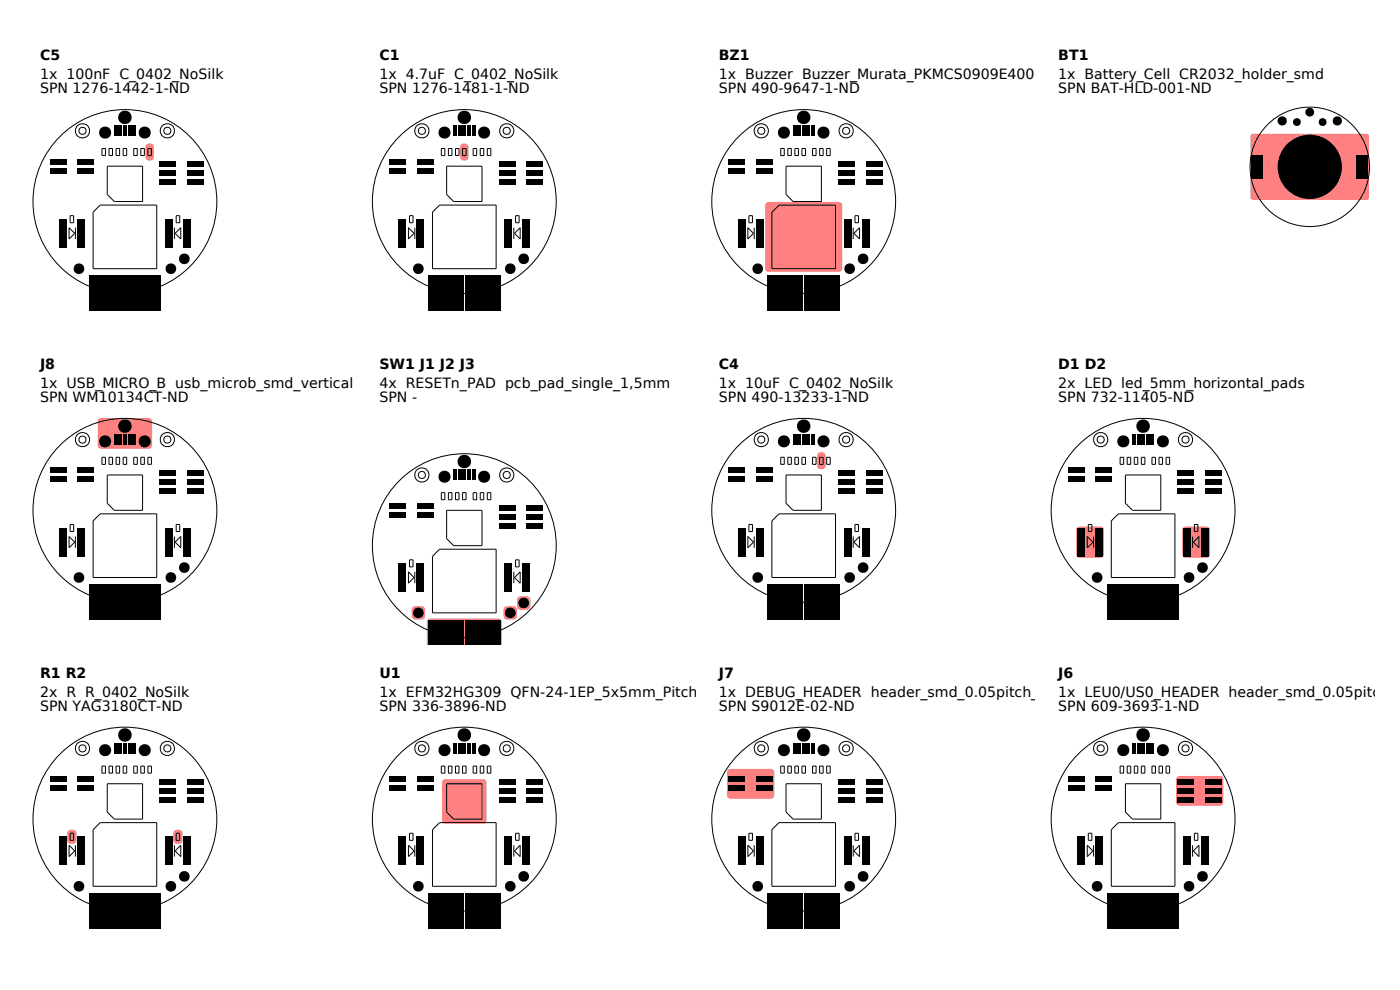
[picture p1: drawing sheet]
<svg xmlns="http://www.w3.org/2000/svg" width="297mm" height="210mm" viewBox="0 0 297 210" stroke-linecap="round" stroke-linejoin="round" font-family="sans-serif">
<path d="M31.1 30.7l.5-.2a.83 .83 0 0 1 1.1 .7v2.1a.91 .91 0 0 1-.9 .8 .91 .91 0 0 1-.9-.8v-2.1z" fill="#ff8080"/>
<g fill="none" stroke="#000" stroke-width=".21">
<path d="M21.6 31.5h.8v1.5h-.8zM22.8 35.3h7.5v7.5h-6l-1.5-1.5zM23.1 31.5h.8v1.5h-.8zM24.6 31.5h.8v1.5h-.8zM26.1 31.5h.8v1.5h-.8zM28.4 31.5h.7v1.5h-.7zM29.9 31.5h.7v1.5h-.7zM31.4 31.5h.7v1.5h-.7zM14.7 48.3l1.2 1.2-1.2 1.2zM14.9 45.8h.7v1.5h-.7zM16 48.3v2.4M21.3 43.5h12v13.5h-13.5v-12z"/>
<path d="M37 48.3v2.4M37.2 49.5l1.2-1.2v2.4zM37.4 45.8h.7v1.5h-.7z"/>
<circle cx="17.5" cy="27.7" r="1.51"/>
<circle cx="17.5" cy="27.8" r=".76"/>
<circle cx="35.5" cy="27.7" r="1.51"/>
<circle cx="35.5" cy="27.8" r=".76"/>
<circle cx="26.5" cy="42.8" r="19.5"/>
</g>
<g fill="#000">
<path d="M10.5 33.7h3.6v1.2h-3.6zM10.5 35.6h3.6v1.2h-3.6zM16.4 33.7h3.6v1.2h-3.6zM16.4 35.6h3.6v1.2h-3.6zM24.2 26.6h.7v2.3h-.7zM25.2 26.6h.7v2.3h-.7zM26.2 26.6h.6v2.3h-.6zM27.1 26.6h.7v2.3h-.7zM28.1 26.6h.7v2.3h-.7zM33.8 34.3h3.6v1.1h-3.6zM33.8 36.2h3.6v1.1h-3.6zM33.8 38.1h3.6v1.1h-3.6z"/>
<path d="M39.6 34.3h3.6v1.1h-3.6zM39.6 36.2h3.6v1.1h-3.6zM39.6 38.1h3.6v1.1h-3.6zM12.6 46.5h1.5v6h-1.5zM16.4 46.5h1.5v6h-1.5zM18.9 58.5h7.5v7.5h-7.5zM26.7 58.5h7.5v7.5h-7.5zM35.1 46.5h1.5v6h-1.5zM38.9 46.5h1.5v6h-1.5z"/>
<circle cx="22.3" cy="28.1" r="1.29"/>
<circle cx="26.5" cy="24.9" r="1.44"/>
<circle cx="30.7" cy="28.1" r="1.29"/>
<circle cx="16.7" cy="57" r="1.13"/>
<circle cx="36.2" cy="57" r="1.13"/>
<circle cx="39.1" cy="54.9" r="1.13"/>
</g>
<path d="M20.9 88.9l.6-.2h10a.75 .75 0 0 1 .8 .7v5.1a.75 .75 0 0 1-.8 .7h-10a.75 .75 0 0 1-.8-.7v-5.1z" fill="#ff8080"/>
<g fill="none" stroke="#000" stroke-width=".21">
<path d="M21.6 97h.8v1.5h-.8zM23.1 97h.8v1.5h-.8zM24.6 97h.8v1.5h-.8zM26.1 97h.8v1.5h-.8zM28.4 97h.7v1.5h-.7zM29.9 97h.7v1.5h-.7zM31.4 97h.7v1.5h-.7zM14.7 113.8l1.2 1.2-1.2 1.2zM14.9 111.3h.7v1.5h-.7zM16 113.8v2.4M19.8 110.5l1.5-1.5h12v13.5h-13.5zM22.8 100.8h7.5v7.5h-6l-1.5-1.5z"/>
<path d="M37 113.8v2.4M37.2 115l1.2-1.2v2.4zM37.4 111.3h.7v1.5h-.7z"/>
<circle cx="17.5" cy="93.3" r="1.51"/>
<circle cx="17.5" cy="93.3" r=".76"/>
<circle cx="35.5" cy="93.3" r="1.51"/>
<circle cx="35.5" cy="93.3" r=".76"/>
<circle cx="26.5" cy="108.3" r="19.5"/>
</g>
<g fill="#000">
<path d="M10.5 99.2h3.6v1.2h-3.6zM16.4 99.2h3.6v1.2h-3.6zM24.2 92.1h.7v2.3h-.7zM25.2 92.1h.7v2.3h-.7zM26.2 92.1h.6v2.3h-.6zM27.1 92.1h.7v2.3h-.7zM28.1 92.1h.7v2.3h-.7zM33.8 99.8h3.6v1.1h-3.6zM39.6 99.8h3.6v1.1h-3.6zM10.5 101.1h3.6v1.2h-3.6zM12.6 112h1.5v6h-1.5zM16.4 101.1h3.6v1.2h-3.6z"/>
<path d="M16.4 112h1.5v6h-1.5zM33.8 101.7h3.6v1.1h-3.6zM33.8 103.6h3.6v1.1h-3.6zM35.1 112h1.5v6h-1.5zM38.9 112h1.5v6h-1.5zM39.6 101.7h3.6v1.1h-3.6zM39.6 103.6h3.6v1.1h-3.6zM18.9 124h7.5v7.5h-7.5zM26.7 124h7.5v7.5h-7.5z"/>
<circle cx="22.3" cy="93.6" r="1.29"/>
<circle cx="26.5" cy="90.4" r="1.44"/>
<circle cx="30.7" cy="93.6" r="1.29"/>
<circle cx="16.7" cy="122.5" r="1.13"/>
<circle cx="36.2" cy="122.5" r="1.13"/>
<circle cx="39.1" cy="120.4" r="1.13"/>
</g>
<g fill="#ff8080">
<path d="M14.5 176.2l.5-.2a.9 .9 0 0 1 1.2 .8v1.5a1 1 0 0 1-.9 .7 1 1 0 0 1-1-.7v-1.5z"/>
<path d="M37 176.2l.5-.2a.9 .9 0 0 1 1.2 .8v1.5a1 1 0 0 1-.9 .7 1 1 0 0 1-1-.7v-1.5z"/>
</g>
<g fill="none" stroke="#000" stroke-width=".21">
<path d="M14.7 179.3l1.2 1.2-1.2 1.2zM14.9 176.8h.7v1.5h-.7zM16 179.3v2.4M21.3 174.5h12v13.5h-13.5v-12zM21.6 162.5h.8v1.5h-.8zM22.8 166.3h7.5v7.5h-6l-1.5-1.5zM23.1 162.5h.8v1.5h-.8zM24.6 162.5h.8v1.5h-.8zM26.1 162.5h.8v1.5h-.8zM28.4 162.5h.7v1.5h-.7zM29.9 162.5h.7v1.5h-.7zM31.4 162.5h.7v1.5h-.7z"/>
<path d="M37 179.3v2.4M37.4 176.8h.7v1.5h-.7zM37.2 180.5l1.2-1.2v2.4z"/>
<circle cx="17.5" cy="158.8" r="1.51"/>
<circle cx="17.5" cy="158.8" r=".76"/>
<circle cx="35.5" cy="158.8" r="1.51"/>
<circle cx="35.5" cy="158.8" r=".76"/>
<circle cx="26.5" cy="173.8" r="19.5"/>
</g>
<g fill="#000">
<path d="M24.2 157.6h.7v2.3h-.7zM25.2 157.6h.7v2.3h-.7zM26.2 157.6h.6v2.3h-.6zM27.1 157.6h.7v2.3h-.7zM28.1 157.6h.7v2.3h-.7zM10.5 164.7h3.6v1.2h-3.6zM10.5 166.7h3.6v1.1h-3.6zM12.6 177.5h1.5v6h-1.5zM16.4 164.7h3.6v1.2h-3.6zM16.4 166.7h3.6v1.1h-3.6zM16.4 177.5h1.5v6h-1.5zM33.8 165.3h3.6v1.1h-3.6z"/>
<path d="M33.8 167.2h3.6v1.1h-3.6zM33.8 169.1h3.6v1.1h-3.6zM35.1 177.5h1.5v6h-1.5zM38.9 177.5h1.5v6h-1.5zM39.6 165.3h3.6v1.1h-3.6zM39.6 167.2h3.6v1.1h-3.6zM39.6 169.1h3.6v1.1h-3.6zM18.9 189.5h7.5v7.5h-7.5zM26.7 189.5h7.5v7.5h-7.5z"/>
<circle cx="22.3" cy="159.2" r="1.29"/>
<circle cx="26.5" cy="155.9" r="1.44"/>
<circle cx="30.7" cy="159.2" r="1.29"/>
<circle cx="16.7" cy="188" r="1.13"/>
<circle cx="36.2" cy="188" r="1.13"/>
<circle cx="39.1" cy="185.9" r="1.13"/>
</g>
<path d="M97.8 30.7l.6-.2a.83 .83 0 0 1 1 .7v2.1a.91 .91 0 0 1-.9 .8 .91 .91 0 0 1-.9-.8v-2.1z" fill="#ff8080"/>
<g fill="none" stroke="#000" stroke-width=".21">
<path d="M93.6 31.5h.8v1.5h-.8zM94.8 35.3h7.5v7.5h-6l-1.5-1.5zM95.1 31.5h.8v1.5h-.8zM96.6 31.5h.8v1.5h-.8zM98.1 31.5h.8v1.5h-.8zM100.4 31.5h.7v1.5h-.7zM101.9 31.5h.7v1.5h-.7zM103.4 31.5h.7v1.5h-.7zM86.7 48.3l1.2 1.2-1.2 1.2zM86.9 45.8h.7v1.5h-.7zM88 48.3v2.4M91.8 45l1.5-1.5h12v13.5h-13.5z"/>
<path d="M109 48.3v2.4M109.2 49.5l1.2-1.2v2.4zM109.4 45.8h.7v1.5h-.7z"/>
<circle cx="89.5" cy="27.7" r="1.51"/>
<circle cx="89.5" cy="27.8" r=".76"/>
<circle cx="107.5" cy="27.7" r="1.51"/>
<circle cx="107.5" cy="27.8" r=".76"/>
<circle cx="98.5" cy="42.8" r="19.5"/>
</g>
<g fill="#000">
<path d="M82.5 33.7h3.6v1.2h-3.6zM82.5 35.6h3.6v1.2h-3.6zM88.4 33.7h3.6v1.2h-3.6zM88.4 35.6h3.6v1.2h-3.6zM96.2 26.6h.7v2.3h-.7zM97.2 26.6h.7v2.3h-.7zM98.2 26.6h.6v2.3h-.6zM99.1 26.6h.7v2.3h-.7zM100.1 26.6h.7v2.3h-.7zM105.8 34.3h3.6v1.1h-3.6zM105.8 36.2h3.6v1.1h-3.6zM105.8 38.1h3.6v1.1h-3.6z"/>
<path d="M111.6 34.3h3.6v1.1h-3.6zM111.6 36.2h3.6v1.1h-3.6zM111.6 38.1h3.6v1.1h-3.6zM84.6 46.5h1.5v6h-1.5zM88.4 46.5h1.5v6h-1.5zM90.9 58.5h7.5v7.5h-7.5zM98.7 58.5h7.5v7.5h-7.5zM107.1 46.5h1.5v6h-1.5zM110.9 46.5h1.5v6h-1.5z"/>
<circle cx="94.3" cy="28.1" r="1.29"/>
<circle cx="98.5" cy="24.9" r="1.44"/>
<circle cx="102.7" cy="28.1" r="1.29"/>
<circle cx="88.8" cy="57" r="1.13"/>
<circle cx="108.3" cy="57" r="1.13"/>
<circle cx="111.1" cy="54.9" r="1.13"/>
</g>
<g fill="#ff8080">
<path d="M107.1 128.8a2.63 2.63 0 0 1 2.1-.1l.3 .1a2.62 2.62 0 0 1 .1 2.2l-.1 .2a2.62 2.62 0 0 1-2.2 .2l-.2-.2a2.62 2.62 0 0 1-.2-2.2z"/>
<path d="M87.6 128.8a2.62 2.62 0 0 1 2.1-.1l.3 .1a2.62 2.62 0 0 1 .1 2.2l-.1 .2a2.62 2.62 0 0 1-2.2 .2l-.2-.2a2.62 2.62 0 0 1-.2-2.2z"/>
<path d="M109.9 126.7a2.62 2.62 0 0 1 2.2-.2l.2 .2a2.62 2.62 0 0 1 .2 2.2l-.2 .2a2.62 2.62 0 0 1-2.2 .2l-.2-.2a2.62 2.62 0 0 1-.2-2.2z"/>
<path d="M90.8 131.4l.5-.2h14.4a.75 .75 0 0 1 .8 .8v4.8h-15.9v-4.8z"/>
</g>
<g fill="none" stroke="#000" stroke-width=".21">
<path d="M86.9 118.8h.7v1.5h-.7zM91.8 118l1.5-1.5h12v13.5h-13.5zM93.6 104.5h.8v1.5h-.8zM94.8 108.3h7.5v7.5h-6l-1.5-1.5zM95.1 104.5h.8v1.5h-.8zM96.6 104.5h.8v1.5h-.8zM98.1 104.5h.8v1.5h-.8zM100.4 104.5h.7v1.5h-.7zM101.9 104.5h.7v1.5h-.7zM103.4 104.5h.7v1.5h-.7zM109.4 118.8h.7v1.5h-.7zM86.7 121.3l1.2 1.2-1.2 1.2z"/>
<path d="M88 121.3v2.4M109 121.3v2.4M109.2 122.5l1.2-1.2v2.4z"/>
<circle cx="89.5" cy="100.8" r="1.51"/>
<circle cx="89.5" cy="100.8" r=".76"/>
<circle cx="98.5" cy="115.8" r="19.5"/>
<circle cx="107.5" cy="100.8" r="1.51"/>
<circle cx="107.5" cy="100.8" r=".76"/>
</g>
<g fill="#000">
<path d="M96.2 99.6h.7v2.3h-.7zM97.2 99.6h.7v2.3h-.7zM98.2 99.6h.6v2.3h-.6zM99.1 99.6h.7v2.3h-.7zM100.1 99.6h.7v2.3h-.7zM82.5 106.7h3.6v1.2h-3.6zM82.5 108.6h3.6v1.2h-3.6zM84.6 119.5h1.5v6h-1.5zM88.4 106.7h3.6v1.2h-3.6zM88.4 108.6h3.6v1.2h-3.6zM88.4 119.5h1.5v6h-1.5zM105.8 107.3h3.6v1.1h-3.6z"/>
<path d="M105.8 109.2h3.6v1.1h-3.6zM105.8 111.1h3.6v1.1h-3.6zM107.1 119.5h1.5v6h-1.5zM110.9 119.5h1.5v6h-1.5zM111.6 107.3h3.6v1.1h-3.6zM111.6 109.2h3.6v1.1h-3.6zM111.6 111.1h3.6v1.1h-3.6zM90.9 131.5h7.5v5.3h-7.5zM98.7 131.5h7.5v5.3h-7.5z"/>
<circle cx="98.5" cy="97.9" r="1.44"/>
<circle cx="94.3" cy="101.1" r="1.29"/>
<circle cx="102.7" cy="101.1" r="1.29"/>
<circle cx="88.8" cy="130" r="1.13"/>
<circle cx="108.3" cy="130" r="1.13"/>
<circle cx="111.1" cy="127.9" r="1.13"/>
</g>
<path d="M94 165.5l.5-.2h8a.75 .75 0 0 1 .7 .7v8a.75 .75 0 0 1-.7 .7h-8a.75 .75 0 0 1-.7-.7v-8z" fill="#ff8080"/>
<g fill="none" stroke="#000" stroke-width=".21">
<path d="M86.7 179.3l1.2 1.2-1.2 1.2zM86.9 176.8h.7v1.5h-.7zM88 179.3v2.4M93.3 174.5h12v13.5h-13.5v-12zM93.6 162.5h.8v1.5h-.8zM94.8 166.3h7.5v7.5h-6l-1.5-1.5zM95.1 162.5h.8v1.5h-.8zM96.6 162.5h.8v1.5h-.8zM98.1 162.5h.8v1.5h-.8zM100.4 162.5h.7v1.5h-.7zM101.9 162.5h.7v1.5h-.7zM103.4 162.5h.7v1.5h-.7z"/>
<path d="M109 179.3v2.4M109.4 176.8h.7v1.5h-.7zM110.4 179.3v2.4l-1.2-1.2z"/>
<circle cx="89.5" cy="158.8" r="1.51"/>
<circle cx="89.5" cy="158.8" r=".76"/>
<circle cx="107.5" cy="158.8" r="1.51"/>
<circle cx="107.5" cy="158.8" r=".76"/>
<circle cx="98.5" cy="173.8" r="19.5"/>
</g>
<g fill="#000">
<path d="M96.2 157.6h.7v2.3h-.7zM97.2 157.6h.7v2.3h-.7zM98.2 157.6h.6v2.3h-.6zM99.1 157.6h.7v2.3h-.7zM100.1 157.6h.7v2.3h-.7zM82.5 164.7h3.6v1.2h-3.6zM82.5 166.7h3.6v1.1h-3.6zM84.6 177.5h1.5v6h-1.5zM88.4 164.7h3.6v1.2h-3.6zM88.4 166.7h3.6v1.1h-3.6zM88.4 177.5h1.5v6h-1.5zM105.8 165.3h3.6v1.1h-3.6z"/>
<path d="M105.8 167.2h3.6v1.1h-3.6zM105.8 169.1h3.6v1.1h-3.6zM107.1 177.5h1.5v6h-1.5zM110.9 177.5h1.5v6h-1.5zM111.6 165.3h3.6v1.1h-3.6zM111.6 167.2h3.6v1.1h-3.6zM111.6 169.1h3.6v1.1h-3.6zM90.9 189.5h7.5v7.5h-7.5zM98.7 189.5h7.5v7.5h-7.5z"/>
<circle cx="94.3" cy="159.2" r="1.29"/>
<circle cx="98.5" cy="155.9" r="1.44"/>
<circle cx="102.7" cy="159.2" r="1.29"/>
<circle cx="88.8" cy="188" r="1.13"/>
<circle cx="108.3" cy="188" r="1.13"/>
<circle cx="111.1" cy="185.9" r="1.13"/>
</g>
<path d="M162.6 43l.5-.2h14.8a.75 .75 0 0 1 .8 .8v13.3a.75 .75 0 0 1-.8 .8h-14.8a.75 .75 0 0 1-.8-.8v-13.3z" fill="#ff8080"/>
<g fill="none" stroke="#000" stroke-width=".21">
<path d="M165.6 31.5h.8v1.5h-.8zM166.8 35.3h7.5v7.5h-6l-1.5-1.5zM167.1 31.5h.8v1.5h-.8zM168.6 31.5h.8v1.5h-.8zM170.1 31.5h.8v1.5h-.8zM172.4 31.5h.7v1.5h-.7zM173.9 31.5h.7v1.5h-.7zM175.4 31.5h.7v1.5h-.7zM158.7 48.3l1.2 1.2-1.2 1.2zM158.9 45.8h.7v1.5h-.7zM160 48.3v2.4M163.8 45l1.5-1.5h12v13.5h-13.5z"/>
<path d="M181 48.3v2.4M181.4 45.8h.7v1.5h-.7zM182.4 48.3v2.4l-1.2-1.2z"/>
<circle cx="161.5" cy="27.7" r="1.51"/>
<circle cx="161.5" cy="27.8" r=".76"/>
<circle cx="179.5" cy="27.7" r="1.51"/>
<circle cx="179.5" cy="27.8" r=".76"/>
<circle cx="170.5" cy="42.8" r="19.5"/>
</g>
<g fill="#000">
<path d="M154.5 33.7h3.6v1.2h-3.6zM154.5 35.6h3.6v1.2h-3.6zM160.4 33.7h3.6v1.2h-3.6zM160.4 35.6h3.6v1.2h-3.6zM168.2 26.6h.7v2.3h-.7zM169.2 26.6h.7v2.3h-.7zM170.2 26.6h.7v2.3h-.7zM171.2 26.6h.6v2.3h-.6zM172.1 26.6h.7v2.3h-.7zM177.8 34.3h3.6v1.1h-3.6zM177.8 36.2h3.6v1.1h-3.6zM177.8 38.1h3.6v1.1h-3.6z"/>
<path d="M183.6 34.3h3.6v1.1h-3.6zM183.6 36.2h3.6v1.1h-3.6zM183.6 38.1h3.6v1.1h-3.6zM156.6 46.5h1.5v6h-1.5zM160.4 46.5h1.5v6h-1.5zM162.9 58.5h7.5v7.5h-7.5zM170.7 58.5h7.5v7.5h-7.5zM179.1 46.5h1.5v6h-1.5zM182.9 46.5h1.5v6h-1.5z"/>
<circle cx="166.3" cy="28.1" r="1.29"/>
<circle cx="170.5" cy="24.9" r="1.44"/>
<circle cx="174.7" cy="28.1" r="1.29"/>
<circle cx="160.8" cy="57" r="1.13"/>
<circle cx="180.3" cy="57" r="1.13"/>
<circle cx="183.1" cy="54.9" r="1.13"/>
</g>
<path d="M173.6 96.2l.5-.2a.83 .83 0 0 1 1.1 .7v2.1a.91 .91 0 0 1-.9 .8 .91 .91 0 0 1-.9-.8v-2.1z" fill="#ff8080"/>
<g fill="none" stroke="#000" stroke-width=".21">
<path d="M165.6 97h.8v1.5h-.8zM167.1 97h.8v1.5h-.8zM168.6 97h.8v1.5h-.8zM170.1 97h.8v1.5h-.8zM172.4 97h.7v1.5h-.7zM173.9 97h.7v1.5h-.7zM175.4 97h.7v1.5h-.7zM158.7 113.8l1.2 1.2-1.2 1.2zM158.9 111.3h.7v1.5h-.7zM160 113.8v2.4M163.8 110.5l1.5-1.5h12v13.5h-13.5zM166.8 100.8h7.5v7.5h-6l-1.5-1.5z"/>
<path d="M181 113.8v2.4M181.4 111.3h.7v1.5h-.7zM182.4 113.8v2.4l-1.2-1.2z"/>
<circle cx="161.5" cy="93.3" r="1.51"/>
<circle cx="161.5" cy="93.3" r=".76"/>
<circle cx="179.5" cy="93.3" r="1.51"/>
<circle cx="179.5" cy="93.3" r=".76"/>
<circle cx="170.5" cy="108.3" r="19.5"/>
</g>
<g fill="#000">
<path d="M154.5 99.2h3.6v1.2h-3.6zM160.4 99.2h3.6v1.2h-3.6zM168.2 92.1h.7v2.3h-.7zM169.2 92.1h.7v2.3h-.7zM170.2 92.1h.7v2.3h-.7zM171.2 92.1h.6v2.3h-.6zM172.1 92.1h.7v2.3h-.7zM177.8 99.8h3.6v1.1h-3.6zM183.6 99.8h3.6v1.1h-3.6zM154.5 101.1h3.6v1.2h-3.6zM156.6 112h1.5v6h-1.5zM160.4 101.1h3.6v1.2h-3.6z"/>
<path d="M160.4 112h1.5v6h-1.5zM177.8 101.7h3.6v1.1h-3.6zM177.8 103.6h3.6v1.1h-3.6zM179.1 112h1.5v6h-1.5zM182.9 112h1.5v6h-1.5zM183.6 101.7h3.6v1.1h-3.6zM183.6 103.6h3.6v1.1h-3.6zM162.9 124h7.5v7.5h-7.5zM170.7 124h7.5v7.5h-7.5z"/>
<circle cx="166.3" cy="93.6" r="1.29"/>
<circle cx="170.5" cy="90.4" r="1.44"/>
<circle cx="174.7" cy="93.6" r="1.29"/>
<circle cx="160.8" cy="122.5" r="1.13"/>
<circle cx="180.3" cy="122.5" r="1.13"/>
<circle cx="183.1" cy="120.4" r="1.13"/>
</g>
<path d="M154.5 163.3l.5-.2h8.5a.75 .75 0 0 1 .8 .8v4.8a.75 .75 0 0 1-.8 .7h-8.5a.75 .75 0 0 1-.8-.7v-4.8z" fill="#ff8080"/>
<g fill="none" stroke="#000" stroke-width=".21">
<path d="M158.7 179.3l1.2 1.2-1.2 1.2zM158.9 176.8h.7v1.5h-.7zM160 179.3v2.4M163.8 176l1.5-1.5h12v13.5h-13.5zM165.6 162.5h.8v1.5h-.8zM166.8 166.3h7.5v7.5h-6l-1.5-1.5zM167.1 162.5h.8v1.5h-.8zM168.6 162.5h.8v1.5h-.8zM170.1 162.5h.8v1.5h-.8zM172.4 162.5h.7v1.5h-.7zM173.9 162.5h.7v1.5h-.7zM175.4 162.5h.7v1.5h-.7z"/>
<path d="M181 179.3v2.4M181.4 176.8h.7v1.5h-.7zM182.4 179.3v2.4l-1.2-1.2z"/>
<circle cx="161.5" cy="158.8" r="1.51"/>
<circle cx="161.5" cy="158.8" r=".76"/>
<circle cx="179.5" cy="158.8" r="1.51"/>
<circle cx="179.5" cy="158.8" r=".76"/>
<circle cx="170.5" cy="173.8" r="19.5"/>
</g>
<g fill="#000">
<path d="M168.2 157.6h.7v2.3h-.7zM169.2 157.6h.7v2.3h-.7zM170.2 157.6h.7v2.3h-.7zM171.2 157.6h.6v2.3h-.6zM172.1 157.6h.7v2.3h-.7zM154.5 164.7h3.6v1.2h-3.6zM154.5 166.7h3.6v1.1h-3.6zM156.6 177.5h1.5v6h-1.5zM160.4 164.7h3.6v1.2h-3.6zM160.4 166.7h3.6v1.1h-3.6zM160.4 177.5h1.5v6h-1.5zM177.8 165.3h3.6v1.1h-3.6z"/>
<path d="M177.8 167.2h3.6v1.1h-3.6zM177.8 169.1h3.6v1.1h-3.6zM179.1 177.5h1.5v6h-1.5zM182.9 177.5h1.5v6h-1.5zM183.6 165.3h3.6v1.1h-3.6zM183.6 167.2h3.6v1.1h-3.6zM183.6 169.1h3.6v1.1h-3.6zM162.9 189.5h7.5v7.5h-7.5zM170.7 189.5h7.5v7.5h-7.5z"/>
<circle cx="166.3" cy="159.2" r="1.29"/>
<circle cx="170.5" cy="155.9" r="1.44"/>
<circle cx="174.7" cy="159.2" r="1.29"/>
<circle cx="160.8" cy="188" r="1.13"/>
<circle cx="180.3" cy="188" r="1.13"/>
<circle cx="183.1" cy="185.9" r="1.13"/>
</g>
<path d="M265.6 28.4h24.6l.3 .5-.1 13.3-.4 .2-24.4-.1-.3-.4v-13z" fill="#ff8080"/>
<g fill="#000">
<path d="M265.5 32.9h2.5v5h-2.5zM287.8 32.9h2.5v5h-2.5z"/>
<circle cx="272.1" cy="25.6" r=".98"/>
<circle cx="275.2" cy="25.9" r=".83"/>
<circle cx="277.9" cy="23.8" r=".93"/>
<circle cx="277.9" cy="35.4" r="6.8"/>
<circle cx="280.6" cy="25.9" r=".83"/>
<circle cx="283.7" cy="25.6" r=".98"/>
</g>
<circle cx="277.9" cy="35.4" r="12.7" fill="none" stroke="#000" stroke-width=".21"/>
<g fill="#ff8080">
<path d="M228.5 111.9l.6-.2h4.4a.75 .75 0 0 1 .7 .8v5.1a.75 .75 0 0 1-.7 .7h-4.4a.75 .75 0 0 1-.8-.7v-5.1z"/>
<path d="M251 111.9l.6-.2h4.4a.75 .75 0 0 1 .7 .8v5.1a.75 .75 0 0 1-.7 .7h-4.4a.75 .75 0 0 1-.8-.7v-5.1z"/>
</g>
<g fill="none" stroke="#000" stroke-width=".21">
<path d="M237.7 97h.7v1.5h-.7zM239.2 97h.7v1.5h-.7zM240.7 97h.7v1.5h-.7zM242.2 97h.7v1.5h-.7zM244.4 97h.8v1.5h-.8zM245.9 97h.8v1.5h-.8zM247.4 97h.8v1.5h-.8zM230.7 113.8l1.2 1.2-1.2 1.2zM230.9 111.3h.8v1.5h-.8zM232 113.8v2.4M235.8 110.5l1.5-1.5h12v13.5h-13.5zM238.8 100.8h7.5v7.5h-6l-1.5-1.5z"/>
<path d="M253 113.8v2.4M253.4 111.3h.8v1.5h-.8zM254.4 113.8v2.4l-1.2-1.2z"/>
<circle cx="233.5" cy="93.3" r="1.51"/>
<circle cx="233.5" cy="93.3" r=".76"/>
<circle cx="251.5" cy="93.3" r="1.51"/>
<circle cx="251.5" cy="93.3" r=".76"/>
<circle cx="242.5" cy="108.3" r="19.5"/>
</g>
<g fill="#000">
<path d="M226.6 99.2h3.6v1.2h-3.6zM232.4 99.2h3.6v1.2h-3.6zM240.2 92.1h.7v2.3h-.7zM241.2 92.1h.7v2.3h-.7zM242.2 92.1h.7v2.3h-.7zM243.2 92.1h.6v2.3h-.6zM244.1 92.1h.7v2.3h-.7zM249.8 99.8h3.6v1.1h-3.6zM255.7 99.8h3.6v1.1h-3.6zM226.6 101.1h3.6v1.2h-3.6zM228.6 112h1.5v6h-1.5zM232.4 101.1h3.6v1.2h-3.6z"/>
<path d="M232.4 112h1.5v6h-1.5zM249.8 101.7h3.6v1.1h-3.6zM249.8 103.6h3.6v1.1h-3.6zM251.1 112h1.5v6h-1.5zM254.9 112h1.5v6h-1.5zM255.7 101.7h3.6v1.1h-3.6zM255.7 103.6h3.6v1.1h-3.6zM234.9 124h7.5v7.5h-7.5zM242.7 124h7.5v7.5h-7.5z"/>
<circle cx="238.3" cy="93.6" r="1.29"/>
<circle cx="242.5" cy="90.4" r="1.44"/>
<circle cx="246.7" cy="93.6" r="1.29"/>
<circle cx="232.8" cy="122.5" r="1.13"/>
<circle cx="252.3" cy="122.5" r="1.13"/>
<circle cx="255.1" cy="120.4" r="1.13"/>
</g>
<path d="M249.7 164.8l.6-.2h8.5a.75 .75 0 0 1 .8 .8v4.8a.75 .75 0 0 1-.8 .7h-8.5a.75 .75 0 0 1-.8-.7v-4.8z" fill="#ff8080"/>
<g fill="none" stroke="#000" stroke-width=".21">
<path d="M230.7 179.3l1.2 1.2-1.2 1.2zM230.9 176.8h.8v1.5h-.8zM232 179.3v2.4M237.3 174.5h12v13.5h-13.5v-12zM237.7 162.5h.7v1.5h-.7zM238.8 166.3h7.5v7.5h-6l-1.5-1.5zM239.2 162.5h.7v1.5h-.7zM240.7 162.5h.7v1.5h-.7zM242.2 162.5h.7v1.5h-.7zM244.4 162.5h.8v1.5h-.8zM245.9 162.5h.8v1.5h-.8zM247.4 162.5h.8v1.5h-.8z"/>
<path d="M253 179.3v2.4M253.4 176.8h.8v1.5h-.8zM254.4 179.3v2.4l-1.2-1.2z"/>
<circle cx="233.5" cy="158.8" r="1.51"/>
<circle cx="233.5" cy="158.8" r=".76"/>
<circle cx="251.5" cy="158.8" r="1.51"/>
<circle cx="251.5" cy="158.8" r=".76"/>
<circle cx="242.5" cy="173.8" r="19.5"/>
</g>
<g fill="#000">
<path d="M240.2 157.6h.7v2.3h-.7zM241.2 157.6h.7v2.3h-.7zM242.2 157.6h.7v2.3h-.7zM243.2 157.6h.6v2.3h-.6zM244.1 157.6h.7v2.3h-.7zM226.6 164.7h3.6v1.2h-3.6zM226.6 166.7h3.6v1.1h-3.6zM228.6 177.5h1.5v6h-1.5zM232.4 164.7h3.6v1.2h-3.6zM232.4 166.7h3.6v1.1h-3.6zM232.4 177.5h1.5v6h-1.5zM249.8 165.3h3.6v1.1h-3.6z"/>
<path d="M249.8 167.2h3.6v1.1h-3.6zM249.8 169.1h3.6v1.1h-3.6zM251.1 177.5h1.5v6h-1.5zM254.9 177.5h1.5v6h-1.5zM255.7 165.3h3.6v1.1h-3.6zM255.7 167.2h3.6v1.1h-3.6zM255.7 169.1h3.6v1.1h-3.6zM234.9 189.5h7.5v7.5h-7.5zM242.7 189.5h7.5v7.5h-7.5z"/>
<circle cx="238.3" cy="159.2" r="1.29"/>
<circle cx="242.5" cy="155.9" r="1.44"/>
<circle cx="246.7" cy="159.2" r="1.29"/>
<circle cx="232.8" cy="188" r="1.13"/>
<circle cx="252.3" cy="188" r="1.13"/>
<circle cx="255.1" cy="185.9" r="1.13"/>
</g>
<g font-size="3">
<text x="8.5" y="12.8">C5</text>
<text x="8.5" y="16.8">1x 100nF C_0402_NoSilk</text>
<text x="80.5" y="12.8">C1</text>
<text x="80.5" y="16.8">1x 4.7uF C_0402_NoSilk</text>
<text x="152.5" y="12.8">BZ1</text>
<text x="152.5" y="16.8">1x Buzzer Buzzer_Murata_PKMCS0909E4000-R1</text>
<text x="224.5" y="12.8">BT1</text>
<text x="224.5" y="16.8">1x Battery_Cell CR2032_holder_smd</text>
<text x="8.5" y="19.8">SPN 1276-1442-1-ND</text>
<text x="80.5" y="19.8">SPN 1276-1481-1-ND</text>
<text x="152.5" y="19.8">SPN 490-9647-1-ND</text>
<text x="224.5" y="19.8">SPN BAT-HLD-001-ND</text>
<text x="8.5" y="78.3">J8</text>
<text x="8.5" y="82.3">1x USB_MICRO_B usb_microb_smd_vertical</text>
<text x="80.5" y="78.3">SW1 J1 J2 J3</text>
<text x="80.5" y="82.3">4x RESETn_PAD pcb_pad_single_1,5mm</text>
<text x="152.5" y="78.3">C4</text>
<text x="152.5" y="82.3">1x 10uF C_0402_NoSilk</text>
<text x="224.5" y="78.3">D1 D2</text>
<text x="224.5" y="82.3">2x LED led_5mm_horizontal_pads</text>
<text x="8.5" y="85.3">SPN WM10134CT-ND</text>
<text x="80.5" y="85.3">SPN -</text>
<text x="152.5" y="85.3">SPN 490-13233-1-ND</text>
<text x="224.5" y="85.3">SPN 732-11405-ND</text>
<text x="8.5" y="143.8">R1 R2</text>
<text x="80.5" y="143.8">U1</text>
<text x="152.5" y="143.8">J7</text>
<text x="224.5" y="143.8">J6</text>
<text x="8.5" y="147.8">2x R R_0402_NoSilk</text>
<text x="80.5" y="147.8">1x EFM32HG309 QFN-24-1EP_5x5mm_Pitch0.65mm</text>
<text x="152.5" y="147.8">1x DEBUG_HEADER header_smd_0.05pitch_2row_4pin</text>
<text x="224.5" y="147.8">1x LEU0/US0_HEADER header_smd_0.05pitch_2</text>
<text x="8.5" y="150.8">SPN YAG3180CT-ND</text>
<text x="80.5" y="150.8">SPN 336-3896-ND</text>
<text x="152.5" y="150.8">SPN S9012E-02-ND</text>
<text x="224.5" y="150.8">SPN 609-3693-1-ND</text>
</g>
</svg>
